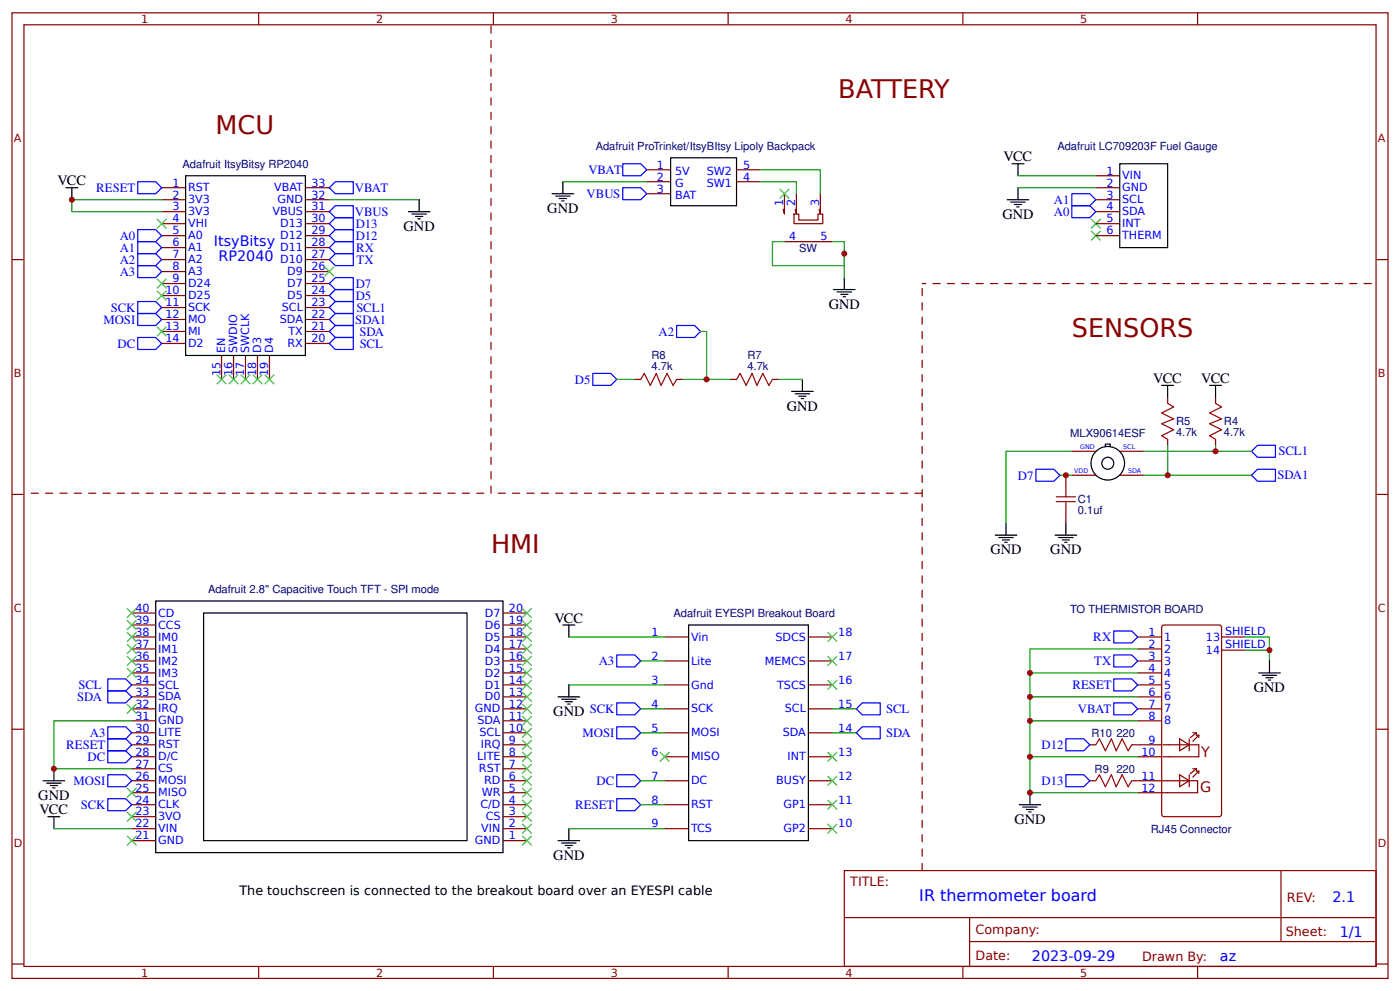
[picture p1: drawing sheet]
<svg xmlns="http://www.w3.org/2000/svg" width="309mm" height="219mm" viewBox="0 0 309 219" stroke-linecap="round" stroke-linejoin="round" font-family="sans-serif">
<g fill="none" stroke="#800" stroke-width=".26">
<path d="M2.6 2.8h304.1v213.3h-304.1zM5.3 5.5h298.7v207.9h-298.7zM57.1 2.8v2.7M109 2.8v2.7M160.9 2.8v2.7M212.7 2.8v2.7M264.6 2.8v2.7M142.9 37.5h5.3M162.7 37.5h5.3M242.1 38.8h5.3M2.6 57.3h2.7M35.7 57.3h5.3"/>
<path d="M35.7 41.5h5.3M35.7 44.1h5.3M35.7 46.8h5.3M35.7 49.4h5.3M35.7 52h5.3M35.7 54.7h5.3M35.7 60h5.3M67.5 57.3h5.3M67.5 41.5h5.3M67.5 44.1h5.3M67.5 46.8h5.3M67.5 49.4h5.3"/>
<path d="M67.5 52h5.3M67.5 54.7h5.3M67.5 60h5.3M142.9 40.1h5.3M142.9 42.8h5.3M162.7 40.1h5.3M173.3 42.8v4.5l-.3-1.1M173.3 53.4h10.6M175.4 47.3h1.1v1.3h4.2v-1.3h1.1v2.1h-6.4zM175.9 42.8v4.5l-.2-1.1M181.2 42.8v4.5l-.2-1.1M242.1 41.5h5.3"/>
<path d="M242.1 44.1h5.3M242.1 46.8h5.3M242.1 49.4h5.3M242.1 52h5.3M304 57.3h2.7M35.7 62.6h5.3M35.7 65.3h5.3M35.7 67.9h5.3M35.7 70.6h5.3M35.7 73.2h5.3M35.7 75.9h5.3M48.9 78.5v5.3"/>
<path d="M51.6 78.5v5.3M54.2 78.5v5.3M56.9 78.5v5.3M59.5 78.5v5.3M67.5 62.6h5.3M67.5 65.3h5.3M67.5 67.9h5.3M67.5 70.6h5.3M67.5 73.2h5.3M67.5 75.9h5.3M140.2 83.8h1.4M149.5 83.8h1.3"/>
<path d="M161.4 83.8h1.3M170.7 83.8h1.3M236.8 99.7h5.3M247.4 99.7h5.3M258 87.8v1.3M258 97v1.3M268.6 87.8v1.3M268.6 97v1.3M2.6 109.2h2.7M235.5 105v2.6M235.5 112.9v2.6M236.8 105h5.3"/>
<path d="M247.4 105h5.3M304 109.2h2.7M29.1 138h5.3M29.1 135.4h5.3M111.1 138h5.3M111.1 135.4h5.3M256.9 138.1l12.4-.1 .5 .3 .1 41.5-.3 .5-12.4 .1-.5-.3-.1-41.5zM29.1 140.7h5.3M29.1 146h5.3M29.1 151.3h5.3M29.1 156.6h5.3M29.1 159.2h5.3"/>
<path d="M29.1 153.9h5.3M29.1 148.6h5.3M29.1 143.3h5.3M111.1 140.7h5.3M111.1 146h5.3M111.1 151.3h5.3M111.1 156.6h5.3M111.1 159.2h5.3M111.1 153.9h5.3M111.1 148.6h5.3M111.1 143.3h5.3M146.8 140.7h5.3"/>
<path d="M146.8 146h5.3M146.8 151.3h5.3M146.8 156.6h5.3M178.6 140.7h5.3M178.6 146h5.3M178.6 151.3h5.3M178.6 156.6h5.3M251.4 140.7h5.2M251.4 146h5.2M251.4 151.3h5.2M251.4 156.6h5.2M251.4 159.2h5.2"/>
<path d="M251.4 153.9h5.2M251.4 148.6h5.2M251.4 143.3h5.2M269.9 140.7h5.3M269.9 143.6h5.3M2.6 161.1h2.7M29.1 161.8h5.3M29.1 167.1h5.3M29.1 172.4h5.3M29.1 177.7h5.3M29.1 175.1h5.3M29.1 169.8h5.3"/>
<path d="M29.1 164.5h5.3M111.1 161.8h5.3M111.1 167.1h5.3M111.1 172.4h5.3M111.1 177.7h5.3M111.1 175.1h5.3M111.1 169.8h5.3M111.1 164.5h5.3M146.8 161.8h5.3M146.8 167.1h5.3M146.8 172.4h5.3M146.8 177.7h5.3"/>
<path d="M178.6 161.8h5.3M178.6 167.1h5.3M178.6 172.4h5.3M178.6 177.7h5.3M240.8 172.4h1.3M240.8 164.5h1.3M250 172.4h14.6v2.7h-13.2M250 164.5h6.6M251.4 167.1h5.2M256.9 164.5h7.9v2.6h-7.9M260.6 163.2l2.1 1.3-2.1 1.3zM260.6 171.1l2.1 1.3-2.1 1.4z"/>
<path d="M262.7 163.2v2.6M262.7 171.1v2.7M263.5 161.8h.8M263.5 169.8h.8M264.3 161.8l-1.3 1.1M264.3 161.8v.6h.5M264.3 169.8v.5h.5M264.3 169.8l-1.3 1M264.8 162.4v.5M264.8 170.3v.5M264.8 162.4l-1.3 1.3M264.8 170.3l-1.3 1.3"/>
<path d="M304 161.1h2.7M29.1 183h5.3M29.1 185.7h5.3M29.1 180.4h5.3M111.1 183h5.3M111.1 185.7h5.3M111.1 180.4h5.3M146.8 183h5.3M178.6 183h5.3M186.5 192.3h117.5v21.1h-117.5zM283 192.3v15.6M2.6 212.9h2.7"/>
<path d="M57.1 213.4v2.7M109 213.4v2.7M160.9 213.4v2.7M186.6 202.7h117.3M212.7 213.4v2.7M214.2 207.9h89.7M214.2 202.7v10.5M264.6 213.4v2.7M304 212.9h2.7"/>
</g>
<g fill="none" stroke="#000" stroke-width=".26">
<path d="M41 38.8h26.5v39.7h-26.5zM148.2 34.8h14.5v10.6h-14.5zM223.6 36.2h2.6M224.9 36.2v2.6M247.4 36.2h10.6v18.5h-10.6zM14.6 41.5h2.6M15.9 41.5v2.6M90.2 46.8h4.8M91 47.3h3.2M91.8 47.8h1.6M92.3 48.3h.6M92.6 44.1v2.7"/>
<path d="M122 42.8h4.7M122.8 43.3h3.1M123.6 43.8h1.5M124.1 44.4h.5M124.4 40.1v2.7M222.5 44.1h4.8M223.3 44.6h3.2M224.1 45.2h1.6M224.6 45.7h.6M224.9 41.5v2.6M184.1 63.9h4.8M184.9 64.5h3.2"/>
<path d="M185.7 65h1.6M186.3 65.5h.5M186.5 61.3v2.6M174.9 86.4h4.8M175.7 87h3.2M176.5 87.5h1.6M177 88h.5M177.3 83.8v2.6M244.2 98.3v.3v-.5h1.1v.5M256.6 85.1h2.7M258 85.1v2.7M267.2 85.1h2.7"/>
<path d="M268.6 85.1v2.7M219.9 118.2h4.7M220.7 118.7h3.1M221.5 119.2h1.5M222 119.8h.5M222.2 115.5v2.7M233.1 118.2h4.8M233.9 118.7h3.2M234.7 119.2h1.6M235.2 119.8h.5M235.5 115.5v2.7M34.4 132.7h76.7v55.6h-76.7z"/>
<path d="M45 135.4h58.2v50.3h-58.2zM124.4 138h2.6M125.7 138v2.7M152.1 138h26.5v47.7h-26.5zM123.3 153.9h4.8M124.1 154.4h3.2M124.9 155h1.6M125.4 155.5h.5M125.7 151.3v2.6M278.1 148.6h4.7M278.9 149.1h3.1M279.7 149.7h1.6"/>
<path d="M280.2 150.2h.5M280.5 146v2.6M9.5 172.4h4.8M10.3 173h3.2M11.1 173.5h1.6M11.6 174h.6M11.9 169.8v2.6M225.2 177.7h4.7M226 178.2h3.1M226.7 178.8h1.6M227.3 179.3h.5M227.5 175.1v2.6"/>
<path d="M10.6 180.4h2.6M11.9 180.4v2.6M123.3 185.7h4.8M124.1 186.2h3.2M124.9 186.7h1.6M125.4 187.2h.5M125.7 183v2.7"/>
<circle cx="244.7" cy="102.3" r="3.7"/>
<circle cx="244.7" cy="102.3" r="1.32"/>
</g>
<g fill="#000" stroke="#3c3" stroke-width=".26">
<path d="M34.7 48.3l2.1 2.2zM36.8 48.3l-2.1 2.2z"/>
<path d="M71.7 58.9l2.1 2.1zM73.8 58.9l-2.1 2.1z"/>
<path d="M172.2 41.7l2.2 2.1zM174.4 41.7l-2.2 2.1z"/>
<path d="M241 48.3l2.2 2.2zM243.2 48.3l-2.2 2.2z"/>
<path d="M241 51l2.2 2.1zM243.2 51l-2.2 2.1z"/>
<path d="M34.7 64.2l2.1 2.1zM36.8 64.2l-2.1 2.1z"/>
<path d="M34.7 72.2l2.1 2.1zM36.8 72.2l-2.1 2.1z"/>
<path d="M34.7 61.6l2.1 2.1zM36.8 61.6l-2.1 2.1z"/>
<path d="M47.9 82.7l2.1 2.2zM50 82.7l-2.1 2.2z"/>
<path d="M50.5 82.7l2.2 2.2zM52.7 82.7l-2.2 2.2z"/>
<path d="M53.2 82.7l2.1 2.2zM55.3 82.7l-2.1 2.2z"/>
<path d="M55.8 82.7l2.1 2.2zM57.9 82.7l-2.1 2.2z"/>
<path d="M58.5 82.7l2.1 2.2zM60.6 82.7l-2.1 2.2z"/>
<path d="M28 134.3l2.2 2.1zM30.2 134.3l-2.2 2.1z"/>
<path d="M28 137l2.2 2.1zM30.2 137l-2.2 2.1z"/>
<path d="M28 139.6l2.2 2.1zM30.2 139.6l-2.2 2.1z"/>
<path d="M115.4 134.3l2.1 2.1zM117.5 134.3l-2.1 2.1z"/>
<path d="M115.4 137l2.1 2.1zM117.5 137l-2.1 2.1z"/>
<path d="M115.4 139.6l2.1 2.1zM117.5 139.6l-2.1 2.1z"/>
<path d="M182.8 139.6l2.1 2.1zM184.9 139.6l-2.1 2.1z"/>
<path d="M28 142.3l2.2 2.1zM30.2 142.3l-2.2 2.1z"/>
<path d="M28 144.9l2.2 2.1zM28 147l2.2-2.1z"/>
<path d="M28 147.6l2.2 2.1zM30.2 147.6l-2.2 2.1z"/>
<path d="M28 155.5l2.2 2.1zM30.2 155.5l-2.2 2.1z"/>
<path d="M115.4 142.3l2.1 2.1zM117.5 142.3l-2.1 2.1z"/>
<path d="M115.4 144.9l2.1 2.1zM117.5 144.9l-2.1 2.1z"/>
<path d="M115.4 147.6l2.1 2.1zM117.5 147.6l-2.1 2.1z"/>
<path d="M115.4 150.2l2.1 2.1zM117.5 150.2l-2.1 2.1z"/>
<path d="M115.4 152.8l2.1 2.2zM117.5 152.8l-2.1 2.2z"/>
<path d="M115.4 155.5l2.1 2.1zM117.5 155.5l-2.1 2.1z"/>
<path d="M115.4 158.1l2.1 2.2zM117.5 158.1l-2.1 2.2z"/>
<path d="M182.8 144.9l2.1 2.1zM184.9 144.9l-2.1 2.1z"/>
<path d="M182.8 150.2l2.1 2.1zM184.9 150.2l-2.1 2.1z"/>
<path d="M28 179.3l2.2 2.1zM30.2 179.3l-2.2 2.1z"/>
<path d="M28 174l2.2 2.1zM30.2 174l-2.2 2.1z"/>
<path d="M115.4 160.8l2.1 2.1zM117.5 160.8l-2.1 2.1z"/>
<path d="M115.4 163.4l2.1 2.1zM117.5 163.4l-2.1 2.1z"/>
<path d="M115.4 166.1l2.1 2.1zM117.5 166.1l-2.1 2.1z"/>
<path d="M115.4 168.7l2.1 2.1zM117.5 168.7l-2.1 2.1z"/>
<path d="M115.4 171.4l2.1 2.1zM117.5 171.4l-2.1 2.1z"/>
<path d="M115.4 174l2.1 2.1zM117.5 174l-2.1 2.1z"/>
<path d="M115.4 176.7l2.1 2.1zM117.5 176.7l-2.1 2.1z"/>
<path d="M115.4 179.3l2.1 2.1zM117.5 179.3l-2.1 2.1z"/>
<path d="M145.8 166.1l2.1 2.1zM147.9 166.1l-2.1 2.1z"/>
<path d="M182.8 176.7l2.1 2.1zM184.9 176.7l-2.1 2.1z"/>
<path d="M182.8 171.4l2.1 2.1zM184.9 171.4l-2.1 2.1z"/>
<path d="M182.8 166.1l2.1 2.1zM184.9 166.1l-2.1 2.1z"/>
<path d="M28 184.6l2.2 2.1zM28 186.7l2.2-2.1z"/>
<path d="M115.4 182l2.1 2.1zM117.5 182l-2.1 2.1z"/>
<path d="M115.4 184.6l2.1 2.1zM117.5 184.6l-2.1 2.1z"/>
<path d="M182.8 182l2.1 2.1zM184.9 182l-2.1 2.1z"/>
</g>
<g fill="none" stroke="#00f" stroke-width=".26">
<path d="M137.6 36.2h4l1.3 1.3-1.3 1.3h-4zM30.4 56h4l1.3 1.3-1.3 1.4h-4zM30.4 40.1h4l1.3 1.4-1.3 1.3h-4zM30.4 58.7h4l1.3 1.3-1.3 1.3h-4zM30.4 50.7h4l1.3 1.3-1.3 1.4h-4zM30.4 53.4h4l1.3 1.3-1.3 1.3h-4zM72.8 49.4l1.3-1.3h4v2.6h-4zM72.8 52l1.3-1.3h4v2.7h-4zM74.1 45.4h4v2.7h-4l-1.3-1.3zM74.1 40.1h4v2.7h-4l-1.3-1.3zM74.1 53.4h4v2.6h-4l-1.3-1.3zM74.1 56h4v2.7h-4l-1.3-1.4z"/>
<path d="M137.6 41.5h4l1.3 1.3-1.3 1.3h-4zM236.8 42.8h4l1.3 1.3-1.3 1.3h-4zM236.8 45.4h4l1.3 1.4-1.3 1.3h-4zM30.4 66.6h4l1.3 1.3-1.3 1.3h-4zM30.4 69.2h4l1.3 1.4-1.3 1.3h-4zM30.4 74.5h4l1.3 1.4-1.3 1.3h-4zM72.8 62.6l1.3-1.3h4v2.6h-4zM72.8 65.3l1.3-1.4h4v2.7h-4zM74.1 66.6h4v2.6h-4l-1.3-1.3zM74.1 69.2h4v2.7h-4l-1.3-1.3zM74.1 74.5h4v2.7h-4l-1.3-1.3zM74.1 71.9h4v2.6h-4l-1.3-1.3z"/>
<path d="M149.5 71.9h4l1.3 1.3-1.3 1.3h-4zM131 82.5h3.9l1.4 1.3-1.4 1.3h-3.9zM276.5 99.7l1.3-1.4h4v2.7h-4zM228.9 103.6h3.9l1.4 1.4-1.4 1.3h-3.9zM276.5 105l1.3-1.4h4v2.7h-4zM246.1 139.4h3.9l1.4 1.3-1.4 1.3h-3.9zM23.8 152.6h4l1.3 1.3-1.3 1.3h-4zM23.8 149.9h4l1.3 1.4-1.3 1.3h-4zM136.3 155.2h3.9l1.4 1.4-1.4 1.3h-3.9zM136.3 144.6h3.9l1.4 1.4-1.4 1.3h-3.9zM190.5 155.2h4v2.7h-4l-1.3-1.3zM246.1 155.2h3.9l1.4 1.4-1.4 1.3h-3.9z"/>
<path d="M246.1 149.9h3.9l1.4 1.4-1.4 1.3h-3.9zM246.1 144.6h3.9l1.4 1.4-1.4 1.3h-3.9zM23.8 171.1h4l1.3 1.3-1.3 1.4h-4zM23.8 176.4h4l1.3 1.3-1.3 1.3h-4zM23.8 165.8h4l1.3 1.3-1.3 1.4h-4zM23.8 163.2h4l1.3 1.3-1.3 1.3h-4zM23.8 160.5h4l1.3 1.3-1.3 1.4h-4zM136.3 160.5h3.9l1.4 1.3-1.4 1.4h-3.9zM136.3 171.1h3.9l1.4 1.3-1.4 1.4h-3.9zM136.3 176.4h3.9l1.4 1.3-1.4 1.3h-3.9zM190.5 160.5h4v2.7h-4l-1.3-1.4zM235.5 163.2h3.9l1.4 1.3-1.4 1.3h-3.9z"/>
<path d="M235.5 171.1h3.9l1.4 1.3-1.4 1.4h-3.9z"/>
</g>
<g fill="none" stroke="#080" stroke-width=".26">
<path d="M168 37.5h13.2v5.3M224.9 38.8h17.2M35.7 44.1h-19.8v2.7h19.8M72.8 44.1h19.8M124.4 40.1h18.5M168 40.1h7.9v2.7M173.3 53.4h-2.6v5.3h15.8v-5.3h-2.6M186.5 56v5.3M224.9 41.5h17.2M154.8 73.2h1.3v10.6M136.3 83.8h3.9M150.8 83.8h10.6"/>
<path d="M172 83.8h5.3M236.8 99.7h-14.6v15.8M252.7 99.7h23.8M258 98.3v6.7M268.6 98.3v1.4M234.2 105h2.6M252.7 105h23.8M29.1 159.2h-17.2v10.6h17.2M125.7 140.7h21.1M125.7 151.3h21.1M141.6 156.6h5.2M141.6 146h5.2"/>
<path d="M183.9 156.6h5.3M251.4 143.3h-23.9v5.3M251.4 148.6h-23.9v5.3M251.4 153.9h-23.9v5.3M251.4 159.2h-23.9v7.9M275.2 140.7h5.3v5.3M275.2 143.6h5.3M141.6 161.8h5.2M141.6 172.4h5.2M141.6 177.7h5.2M183.9 161.8h5.3M251.4 167.1h-23.9v8h23.9"/>
<path d="M11.9 183h17.2M125.7 183h21.1"/>
</g>
<path d="M108.5 5.7v103.2h-103.2M302.9 62.6h-99.2M203.7 108.9h-95.2M203.7 192.3v-129.7" fill="none" stroke="#800" stroke-width=".26" stroke-dasharray="1.6 1.6"/>
<path d="M141.6 83.8l.7-1.3 1.4 2.6 1.3-2.6 1 2.6 1.4-2.6 1.3 2.6 .8-1.3M162.7 83.8l.8-1.3 1.3 2.6 1.4-2.6 1 2.6 1.3-2.6 1.4 2.6 .8-1.3M258 89.1l1.3 .8-2.7 1.3 2.7 1.3-2.7 1.1 2.7 1.3-2.7 1.3 1.4 .8M268.6 89.1l1.3 .8-2.7 1.3 2.7 1.3-2.7 1.1 2.7 1.3-2.7 1.3 1.4 .8M233.4 109.7h4.2M233.4 110.8h4.2M235.5 107.6v2.1M235.5 110.8v2.1M242.1 172.4l.8-1.3 1.3 2.7 1.3-2.7 1.1 2.7 1.3-2.7 1.3 2.7 .8-1.4M242.1 164.5l.8-1.3 1.3 2.6 1.3-2.6 1.1 2.6 1.3-2.6 1.3 2.6 .8-1.3" fill="none" stroke="#a00000" stroke-width=".26"/>
<g fill="#c00">
<circle cx="15.9" cy="44.1" r=".66"/>
<circle cx="11.9" cy="169.8" r=".66"/>
<circle cx="227.5" cy="148.6" r=".66"/>
<circle cx="227.5" cy="153.9" r=".66"/>
<circle cx="227.5" cy="159.2" r=".66"/>
<circle cx="227.5" cy="167.1" r=".66"/>
<circle cx="227.5" cy="175.1" r=".66"/>
<circle cx="280.5" cy="143.6" r=".66"/>
<circle cx="268.6" cy="99.7" r=".66"/>
<circle cx="258" cy="105" r=".66"/>
<circle cx="235.5" cy="105" r=".66"/>
<circle cx="156.1" cy="83.8" r=".66"/>
<circle cx="186.5" cy="56" r=".66"/>
</g>
<g font-size="5.6" fill="#800">
<text x="185.2" y="21.6">BATTERY</text>
<text x="47.6" y="29.6">MCU</text>
<text x="236.8" y="74.5">SENSORS</text>
<text x="108.5" y="122.2">HMI</text>
</g>
<text font-size="3.5" fill="#00f" x="203.1" y="199">IR thermometer board</text>
<g font-size="3.2">
<text x="221.7" y="35.6">VCC</text>
<text x="12.7" y="40.9">VCC</text>
<text x="120.9" y="47">GND</text>
<text x="89.2" y="51">GND</text>
<text x="221.5" y="48.3">GND</text>
<text x="183.1" y="68.2">GND</text>
<text x="254.8" y="84.6">VCC</text>
<text x="265.4" y="84.6">VCC</text>
<text x="173.8" y="90.7">GND</text>
<text x="218.8" y="122.4">GND</text>
<text x="232" y="122.4">GND</text>
<text x="122.5" y="137.5">VCC</text>
<text x="277" y="152.8">GND</text>
<text x="122.2" y="158.1">GND</text>
<text x="8.5" y="176.7">GND</text>
<text x="8.7" y="179.8">VCC</text>
<text x="224.1" y="182">GND</text>
<text x="122.2" y="189.9">GND</text>
</g>
<g font-size="3.2" fill="#00f">
<text x="47.3" y="54.4">ItsyBitsy</text>
<text x="48.3" y="57.5">RP2040</text>
<text x="294.4" y="199.2">2.1</text>
<text x="296" y="207">1/1</text>
<text x="228" y="212.2">2023-09-29</text>
<text x="269.5" y="212.2">az</text>
</g>
<g font-size="3.2" fill="#800">
<text x="265.4" y="167.1">Y</text>
<text x="265.1" y="174.8">G</text>
</g>
<g font-size="2.8" fill="#00f">
<text x="130" y="38.4">VBAT</text>
<text x="21.2" y="42.4">RESET</text>
<text x="78.4" y="42.4">VBAT</text>
<text x="78.4" y="47.7">VBUS</text>
<text x="129.6" y="43.7">VBUS</text>
<text x="232.8" y="45.1">A1</text>
<text x="232.8" y="47.7">A0</text>
<text x="26.4" y="53">A0</text>
<text x="78.6" y="50.4">D13</text>
<text x="78.6" y="53">D12</text>
<text x="26.4" y="58.3">A2</text>
<text x="26.4" y="55.6">A1</text>
<text x="78.7" y="55.6">RX</text>
<text x="78.8" y="58.3">TX</text>
<text x="26.4" y="60.9">A3</text>
<text x="78.6" y="63.6">D7</text>
<text x="22.9" y="71.5">MOSI</text>
<text x="24.5" y="68.9">SCK</text>
<text x="78.5" y="71.5">SDA1</text>
<text x="78.6" y="66.2">D5</text>
<text x="78.7" y="68.8">SCL1</text>
<text x="26" y="76.8">DC</text>
<text x="79.4" y="74.2">SDA</text>
<text x="79.5" y="76.8">SCL</text>
<text x="145.5" y="74.2">A2</text>
<text x="127" y="84.8">D5</text>
<text x="282.5" y="100.6">SCL1</text>
<text x="224.9" y="105.9">D7</text>
<text x="282.2" y="105.9">SDA1</text>
<text x="241.5" y="141.6">RX</text>
<text x="132.3" y="146.9">A3</text>
<text x="241.7" y="146.9">TX</text>
<text x="17.1" y="154.8">SDA</text>
<text x="17.4" y="152.2">SCL</text>
<text x="236.9" y="152.2">RESET</text>
<text x="130.3" y="157.5">SCK</text>
<text x="195.8" y="157.5">SCL</text>
<text x="238.2" y="157.5">VBAT</text>
<text x="14.6" y="165.4">RESET</text>
<text x="19.8" y="162.8">A3</text>
<text x="128.7" y="162.8">MOSI</text>
<text x="195.8" y="162.8">SDA</text>
<text x="230.1" y="165.4">D12</text>
<text x="16.3" y="173.4">MOSI</text>
<text x="19.4" y="168.1">DC</text>
<text x="131.8" y="173.4">DC</text>
<text x="230.1" y="173.3">D13</text>
<text x="17.9" y="178.7">SCK</text>
<text x="127.1" y="178.7">RESET</text>
</g>
<text font-size="2.8" x="52.9" y="197.6">The touchscreen is connected to the breakout board over an EYESPI cable</text>
<g font-size="2.8" fill="#800">
<text x="187.9" y="195.7">TITLE:</text>
<text x="284.3" y="199.2">REV:</text>
<text x="215.5" y="206.4">Company:</text>
<text x="284.1" y="206.8">Sheet:</text>
<text x="215.5" y="212.1">Date:</text>
<text x="252.3" y="212.2">Drawn By:</text>
</g>
<g font-size="2.5" fill="#800">
<text x="31.2" y="5.1">1</text>
<text x="83.1" y="5.1">2</text>
<text x="134.9" y="5.1">3</text>
<text x="186.8" y="5.1">4</text>
<text x="238.7" y="5.1">5</text>
<text x="3" y="31.4">A</text>
<text x="304.4" y="31.4">A</text>
<text x="3" y="83.3">B</text>
<text x="304.4" y="83.3">B</text>
<text x="3" y="135.1">C</text>
<text x="304.4" y="135.1">C</text>
<text x="3" y="187">D</text>
<text x="304.4" y="187">D</text>
<text x="31.2" y="215.7">1</text>
<text x="83.1" y="215.7">2</text>
<text x="134.9" y="215.7">3</text>
<text x="186.8" y="215.7">4</text>
<text x="238.7" y="215.7">5</text>
</g>
<g font-size="2.5" fill="#000080">
<text x="131.6" y="33.1">Adafruit ProTrinket/ItsyBItsy Lipoly Backpack</text>
<text x="233.6" y="33">Adafruit LC709203F Fuel Gauge</text>
<text x="40.3" y="37">Adafruit ItsyBitsy RP2040</text>
<text x="176.6" y="55.6">SW</text>
<text x="143.9" y="81.7">4.7k</text>
<text x="143.9" y="79.4">R8</text>
<text x="165.1" y="81.7">4.7k</text>
<text x="165.1" y="79.4">R7</text>
<text x="259.8" y="93.9">R5</text>
<text x="270.4" y="93.9">R4</text>
<text x="236.4" y="96.5">MLX90614ESF</text>
<text x="259.8" y="96.3">4.7k</text>
<text x="270.4" y="96.3">4.7k</text>
<text x="238.1" y="113.5">0.1uf</text>
<text x="238.1" y="111.1">C1</text>
<text x="46" y="131">Adafruit 2.8'' Capacitive Touch TFT - SPI mode</text>
<text x="148.8" y="136.2">Adafruit EYESPI Breakout Board</text>
<text x="236.5" y="135.4">TO THERMISTOR BOARD</text>
<text x="241.2" y="162.7">R10</text>
<text x="246.6" y="162.7">220</text>
<text x="241.8" y="170.6">R9</text>
<text x="246.6" y="170.6">220</text>
<text x="254.3" y="183.9">RJ45 Connector</text>
</g>
<g font-size="2.5" fill="#00f">
<text x="38.1" y="41.2">1</text>
<text x="68.8" y="41.2">33</text>
<text x="145.1" y="37.2">1</text>
<text x="145.1" y="39.9">2</text>
<text x="149.1" y="38.5">5V</text>
<text x="149.1" y="41.2">G</text>
<text x="156.2" y="41.2">SW1</text>
<text x="156.2" y="38.5">SW2</text>
<text x="164.2" y="39.9">4</text>
<text x="164.2" y="37.2">5</text>
<text x="244.5" y="41.2">2</text>
<text x="244.5" y="38.5">1</text>
<text x="247.9" y="39.6">VIN</text>
<text x="38.1" y="43.8">2</text>
<text x="38.1" y="46.5">3</text>
<text x="41.5" y="42.3">RST</text>
<text x="41.5" y="44.9">3V3</text>
<text x="41.5" y="47.5">3V3</text>
<text x="60.2" y="47.5">VBUS</text>
<text x="60.6" y="42.3">VBAT</text>
<text x="61.3" y="44.9">GND</text>
<text x="68.8" y="46.5">31</text>
<text x="68.8" y="43.8">32</text>
<text x="145.1" y="42.5">3</text>
<text x="149.1" y="43.8">BAT</text>
<text x="173" y="45.4" transform="rotate(-90 173 45.4)">1</text>
<text x="175.7" y="45.4" transform="rotate(-90 175.7 45.4)">2</text>
<text x="181" y="45.4" transform="rotate(-90 181 45.4)">3</text>
<text x="244.5" y="46.5">4</text>
<text x="244.5" y="43.8">3</text>
<text x="247.9" y="42.3">GND</text>
<text x="247.9" y="47.5">SDA</text>
<text x="247.9" y="44.9">SCL</text>
<text x="38.1" y="49.1">4</text>
<text x="38.1" y="51.8">5</text>
<text x="41.5" y="50.2">VHI</text>
<text x="41.5" y="52.8">A0</text>
<text x="61.9" y="52.8">D12</text>
<text x="61.9" y="50.2">D13</text>
<text x="68.8" y="51.8">29</text>
<text x="68.8" y="49.1">30</text>
<text x="174.4" y="53.1">4</text>
<text x="181.2" y="53.1">5</text>
<text x="244.5" y="51.8">6</text>
<text x="244.5" y="49.1">5</text>
<text x="247.9" y="52.8">THERM</text>
<text x="247.9" y="50.2">INT</text>
<text x="38.1" y="54.4">6</text>
<text x="38.1" y="57.1">7</text>
<text x="38.1" y="59.7">8</text>
<text x="41.5" y="55.5">A1</text>
<text x="41.5" y="58.1">A2</text>
<text x="61.9" y="58.1">D10</text>
<text x="61.9" y="55.5">D11</text>
<text x="68.8" y="59.7">26</text>
<text x="68.8" y="57.1">27</text>
<text x="68.8" y="54.4">28</text>
<text x="36.5" y="65">10</text>
<text x="38.1" y="62.4">9</text>
<text x="41.5" y="60.8">A3</text>
<text x="41.5" y="63.4">D24</text>
<text x="63.5" y="63.4">D7</text>
<text x="63.5" y="60.8">D9</text>
<text x="68.8" y="65">24</text>
<text x="68.8" y="62.4">25</text>
<text x="36.5" y="67.7">11</text>
<text x="36.5" y="70.3">12</text>
<text x="41.5" y="66.1">D25</text>
<text x="41.5" y="68.7">SCK</text>
<text x="41.5" y="71.4">MO</text>
<text x="61.8" y="71.4">SDA</text>
<text x="62.3" y="68.7">SCL</text>
<text x="63.5" y="66.1">D5</text>
<text x="68.8" y="70.3">22</text>
<text x="68.8" y="67.7">23</text>
<text x="36.5" y="72.9">13</text>
<text x="36.5" y="75.6">14</text>
<text x="41.5" y="74">MI</text>
<text x="41.5" y="76.6">D2</text>
<text x="49.7" y="78" transform="rotate(-90 49.7 78)">EN</text>
<text x="52.4" y="78" transform="rotate(-90 52.4 78)">SWDIO</text>
<text x="55" y="78" transform="rotate(-90 55 78)">SWCLK</text>
<text x="57.7" y="78" transform="rotate(-90 57.7 78)">D3</text>
<text x="60.3" y="78" transform="rotate(-90 60.3 78)">D4</text>
<text x="63.5" y="76.6">RX</text>
<text x="63.7" y="74">TX</text>
<text x="68.8" y="75.6">20</text>
<text x="68.8" y="72.9">21</text>
<text x="48.7" y="83" transform="rotate(-90 48.7 83)">15</text>
<text x="51.3" y="83" transform="rotate(-90 51.3 83)">16</text>
<text x="54" y="83" transform="rotate(-90 54 83)">17</text>
<text x="56.6" y="83" transform="rotate(-90 56.6 83)">18</text>
<text x="59.3" y="83" transform="rotate(-90 59.3 83)">19</text>
<text x="29.9" y="137.8">39</text>
<text x="29.9" y="135.1">40</text>
<text x="34.9" y="136.2">CD</text>
<text x="107.1" y="136.2">D7</text>
<text x="112.4" y="135.1">20</text>
<text x="112.4" y="137.8">19</text>
<text x="29.9" y="143.1">37</text>
<text x="29.9" y="140.4">38</text>
<text x="34.9" y="141.5">IM0</text>
<text x="34.9" y="138.8">CCS</text>
<text x="107.1" y="138.8">D6</text>
<text x="107.1" y="141.5">D5</text>
<text x="112.4" y="140.4">18</text>
<text x="112.4" y="143.1">17</text>
<text x="143.9" y="140.4">1</text>
<text x="152.7" y="141.5">Vin</text>
<text x="171.3" y="141.5">SDCS</text>
<text x="185.2" y="140.4">18</text>
<text x="253.8" y="140.4">1</text>
<text x="253.8" y="143.1">2</text>
<text x="257.2" y="141.5">1</text>
<text x="266.4" y="141.5">13</text>
<text x="270.7" y="140.1">SHIELD</text>
<text x="270.7" y="143.1">SHIELD</text>
<text x="29.9" y="148.4">35</text>
<text x="29.9" y="145.7">36</text>
<text x="34.9" y="149.4">IM3</text>
<text x="34.9" y="146.8">IM2</text>
<text x="34.9" y="144.1">IM1</text>
<text x="107.1" y="144.1">D4</text>
<text x="107.1" y="146.8">D3</text>
<text x="107.1" y="149.4">D2</text>
<text x="112.4" y="145.7">16</text>
<text x="112.4" y="148.4">15</text>
<text x="143.9" y="145.7">2</text>
<text x="152.7" y="146.8">Lite</text>
<text x="169" y="146.8">MEMCS</text>
<text x="185.2" y="145.7">17</text>
<text x="253.8" y="145.7">3</text>
<text x="253.8" y="148.4">4</text>
<text x="257.2" y="144.1">2</text>
<text x="257.2" y="146.8">3</text>
<text x="257.2" y="149.4">4</text>
<text x="266.4" y="144.4">14</text>
<text x="29.9" y="153.6">33</text>
<text x="29.9" y="151">34</text>
<text x="34.9" y="154.7">SDA</text>
<text x="34.9" y="152.1">SCL</text>
<text x="107.1" y="152.1">D1</text>
<text x="107.1" y="154.7">D0</text>
<text x="112.4" y="151">14</text>
<text x="112.4" y="153.6">13</text>
<text x="143.9" y="151">3</text>
<text x="152.7" y="152.1">Gnd</text>
<text x="171.7" y="152.1">TSCS</text>
<text x="185.2" y="151">16</text>
<text x="253.8" y="151">5</text>
<text x="253.8" y="153.6">6</text>
<text x="257.2" y="152.1">5</text>
<text x="257.2" y="154.7">6</text>
<text x="29.9" y="161.6">30</text>
<text x="29.9" y="158.9">31</text>
<text x="29.9" y="156.3">32</text>
<text x="34.9" y="160">GND</text>
<text x="34.9" y="157.3">IRQ</text>
<text x="104.9" y="157.3">GND</text>
<text x="105.5" y="160">SDA</text>
<text x="112.4" y="156.3">12</text>
<text x="112.4" y="158.9">11</text>
<text x="112.4" y="161.6">10</text>
<text x="143.9" y="156.3">4</text>
<text x="143.9" y="161.6">5</text>
<text x="152.7" y="157.3">SCK</text>
<text x="173.4" y="157.3">SCL</text>
<text x="185.2" y="161.6">14</text>
<text x="185.2" y="156.3">15</text>
<text x="253.8" y="156.3">7</text>
<text x="253.8" y="158.9">8</text>
<text x="257.2" y="157.3">7</text>
<text x="257.2" y="160">8</text>
<text x="29.9" y="166.9">28</text>
<text x="29.9" y="164.2">29</text>
<text x="34.9" y="167.9">D/C</text>
<text x="34.9" y="165.3">RST</text>
<text x="34.9" y="162.6">LITE</text>
<text x="105.4" y="167.9">LITE</text>
<text x="105.9" y="162.6">SCL</text>
<text x="106.2" y="165.3">IRQ</text>
<text x="112.4" y="164.2">9</text>
<text x="112.4" y="166.9">8</text>
<text x="143.9" y="166.9">6</text>
<text x="152.7" y="162.6">MOSI</text>
<text x="152.7" y="167.9">MISO</text>
<text x="172.9" y="162.6">SDA</text>
<text x="174" y="167.9">INT</text>
<text x="185.2" y="166.9">13</text>
<text x="252.2" y="166.9">10</text>
<text x="253.8" y="164.2">9</text>
<text x="29.9" y="172.2">26</text>
<text x="29.9" y="169.5">27</text>
<text x="34.9" y="173.2">MOSI</text>
<text x="34.9" y="170.6">CS</text>
<text x="105.8" y="170.6">RST</text>
<text x="107" y="173.2">RD</text>
<text x="112.4" y="169.5">7</text>
<text x="112.4" y="172.2">6</text>
<text x="143.9" y="172.2">7</text>
<text x="152.7" y="173.2">DC</text>
<text x="171.5" y="173.2">BUSY</text>
<text x="185.2" y="172.2">12</text>
<text x="252.2" y="172.2">11</text>
<text x="29.9" y="177.5">24</text>
<text x="29.9" y="174.8">25</text>
<text x="34.9" y="178.5">CLK</text>
<text x="34.9" y="175.9">MISO</text>
<text x="106.1" y="178.5">C/D</text>
<text x="106.4" y="175.9">WR</text>
<text x="112.4" y="174.8">5</text>
<text x="112.4" y="177.5">4</text>
<text x="143.9" y="177.5">8</text>
<text x="152.7" y="178.5">RST</text>
<text x="173.1" y="178.5">GP1</text>
<text x="185.2" y="177.5">11</text>
<text x="252.2" y="174.8">12</text>
<text x="29.9" y="185.4">21</text>
<text x="29.9" y="182.7">22</text>
<text x="29.9" y="180.1">23</text>
<text x="34.9" y="183.8">VIN</text>
<text x="34.9" y="181.2">3VO</text>
<text x="106.3" y="183.8">VIN</text>
<text x="107.3" y="181.2">CS</text>
<text x="112.4" y="180.1">3</text>
<text x="112.4" y="182.7">2</text>
<text x="112.4" y="185.4">1</text>
<text x="143.9" y="182.7">9</text>
<text x="152.7" y="183.8">TCS</text>
<text x="173.1" y="183.8">GP2</text>
<text x="185.2" y="182.7">10</text>
<text x="34.9" y="186.5">GND</text>
<text x="104.9" y="186.5">GND</text>
</g>
<g font-size="1.4" fill="#00f">
<text x="238.7" y="99.1">GND</text>
<text x="248.2" y="99.1">SCL</text>
<text x="237.3" y="104.4">VDD</text>
<text x="249.2" y="104.4">SDA</text>
</g>
</svg>
